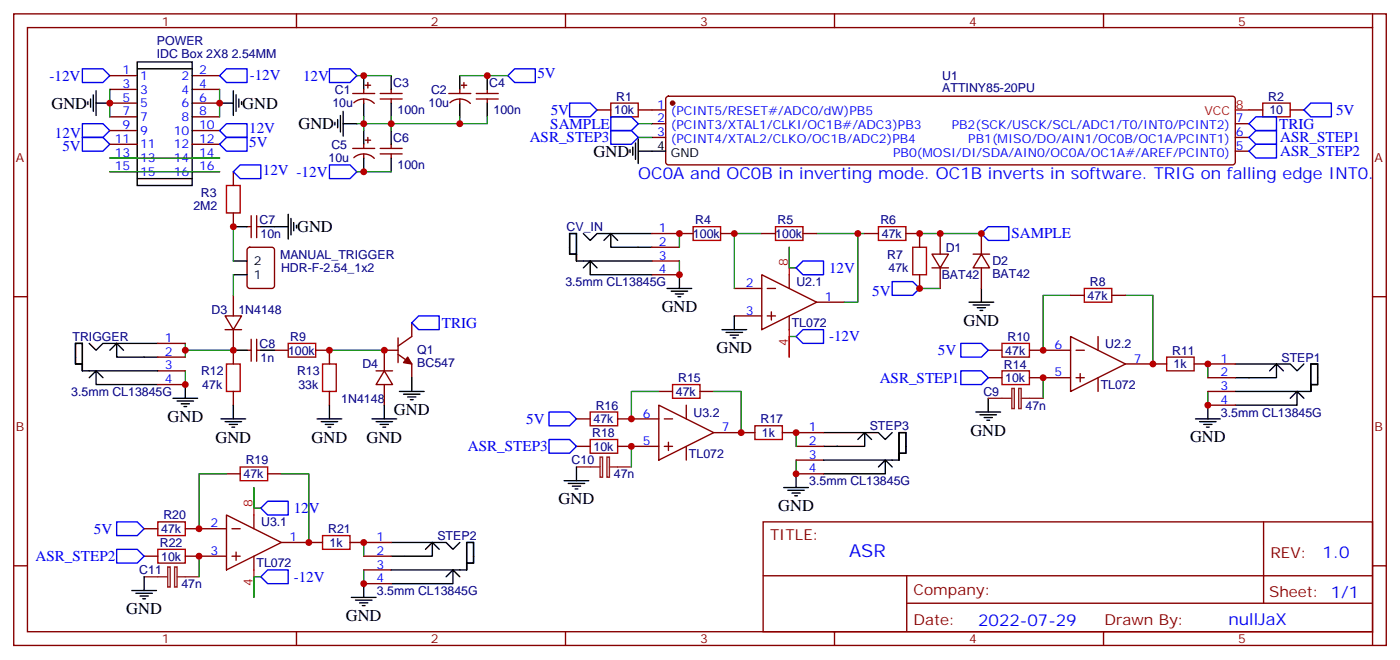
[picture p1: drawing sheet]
<svg xmlns="http://www.w3.org/2000/svg" width="360mm" height="170mm" viewBox="0 0 360 170" stroke-linecap="round" stroke-linejoin="round" font-family="sans-serif">
<g fill="none" stroke="#870000" stroke-width=".35">
<path d="M3.5 3.6h352.8v162.2h-352.8zM7.1 7.1h345.7v155.2h-345.7zM28.2 19.4h7.1M49.4 19.4h7M76.2 3.6v3.5M145.3 3.6v3.5M214.5 3.6v3.5M283.6 3.6v3.5M352.8 3.6v3.5M28.2 23h7.1M28.2 26.5h7.1M28.2 30h7.1"/>
<path d="M28.2 33.5h7.1M28.2 37.1h7.1M49.4 23h7M49.4 26.5h7M49.4 30h7M49.4 33.5h7M49.4 37.1h7M90.7 24h5.6M90.7 38.1h5.6M90.9 26.4a3.8 3.8 0 0 1 5.3 .2M93.5 23v1M93.5 25.4v1.1"/>
<path d="M93.5 37.1v1M93.5 39.5v1.1M93.8 21.9h1.4M93.8 36h1.4M94.5 21.2v1.4M94.5 35.3v1.4M97.7 24h5.7M97.7 38.1h5.7M97.7 39.5h5.7M97.7 25.4h5.7M100.5 23v1M100.5 25.4v1.1"/>
<path d="M100.5 37.1v1M100.5 39.5v1.1M115.4 24h5.6M115.6 26.4a3.8 3.8 0 0 1 5.3 .2M118.2 23v1M118.2 25.4v1.1M118.5 21.9h1.4M119.2 21.2v1.4M122.4 24h5.7M122.4 25.4h5.7M125.2 23v1M125.2 25.4v1.1"/>
<path d="M153.5 28.3h3.5M164 28.3h7.1M167.6 31.8h3.5M167.6 35.3h3.5M171.3 24.9l.5-.2h145a.71 .71 0 0 1 .7 .7v16.3l-.2 .5-.5 .2h-145l-.5-.3-.2-.4v-16.3zM317.5 31.8h3.5M317.5 35.3h3.5M317.5 38.8h3.5M321 28.3h3.6M331.6 28.3h3.5M28.2 40.6h7.1M28.2 44.1h7.1"/>
<path d="M49.4 40.6h7M49.4 44.1h7M60 44.1v3.6M60 54.7v3.5M63.5 58.2h1.1M64.6 55.4v5.7M66 55.4v5.7M66 58.2h1M90.9 40.5a3.8 3.8 0 0 1 5.3 .2M3.5 76.2h3.6M60 75.9v5.3M63.7 63.7l.5-.2h5.6a.71 .71 0 0 1 .8 .7l-.1 9.5-.7 .4h-5.6l-.5-.2-.2-.5v-9.2z"/>
<path d="M167.6 60h10.6M167.6 63.5h7M167.6 67.1h7M167.6 70.6h7M185.2 60h3.5M188.7 74.1h7.1M195.8 70.6l14.1 7-14.1 7.1zM195.8 60h3.5M197.2 74.1h2.1M202.8 70.6v3.5M206.4 60h3.5M209.9 77.6h7.1"/>
<path d="M222.2 60h3.6M232.8 60h3.6v3.5M236.4 70.6v3.5M239.5 65.3h4.3l-2.1 3.5zM239.5 68.8h4.3M241.7 60v5.3M241.7 68.8v5.3M250.1 65.3h4.3M252.2 65.3l2.2 3.5h-4.3zM252.2 60v5.3M252.2 68.8v5.3M275.2 75.9h3.5"/>
<path d="M285.8 75.9h3.5M352.8 76.2h3.5M40.6 95.3h7M40.6 88.2h7M40.6 91.8h7M40.6 98.8h7M57.9 81.2h4.2l-2.1 3.5zM57.9 84.7h4.2M60 84.7v8.8M63.5 90h1.1M64.6 87.2v5.6M66 90h1"/>
<path d="M66 87.2v5.6M70.6 90h3.5M81.1 90h3.6v3.5M96.7 95.3h4.2M98.8 95.3l2.1 3.5h-4.2zM98.8 98.8v5.3M102.3 91.1l3.5 2.4v3.5M102.3 90h-3.5v5.3M102.3 86.8v6.4M105.8 82.9v3.6l-3.5 2.4M188.7 81.2h7.1M197.2 81.2h2.1"/>
<path d="M198.3 80.1v2.1M202.8 81.2v3.5M254 90h3.5M254 97h3.5M264.6 90h10.6M264.6 97h10.6M275.2 86.5l14.1 7-14.1 7.1zM276.6 90h2.1M276.6 97h2.1M277.6 96v2.1M282.2 86.5v3.5M282.2 97v3.6"/>
<path d="M289.3 93.5h10.6M306.9 93.5h10.6M310.4 97h7.1M60 100.6v3.5M84.7 100.6v3.5M148.2 114.7h3.5M148.2 107.6h3.5M158.7 114.7h10.6M158.7 107.6h10.6M169.3 104.1l14.1 7.1-14.1 7zM169.3 100.6h3.6M170.7 114.7h2.2"/>
<path d="M170.7 107.6h2.2M171.8 113.6v2.1M176.4 104.1v3.5M176.4 114.7v3.5M179.9 100.6h3.5M183.4 111.2h10.6M201.1 111.2h10.6M204.6 114.7h7.1M204.6 118.2h7.1M310.4 100.6h7.1M310.4 104.1h7.1M37 135.9h3.6"/>
<path d="M47.6 135.9h10.6M58.2 132.3l14.1 7.1-14.1 7zM58.2 121.7h3.5M59.6 135.9h2.1M65.3 132.3v3.6M68.8 121.7h3.5M72.3 139.4h10.6M90 139.4h10.5M196.1 134.1h156.7v28.2h-156.7zM204.6 121.7h7.1M324.8 134.1v20.9M3.5 145.4h3.6"/>
<path d="M37 142.9h3.6M47.6 142.9h10.6M59.6 142.9h2.1M60.7 141.9v2.1M65.3 142.9v3.5M93.5 142.9h7M93.5 146.4h7M93.5 150h7M196.2 147.9h156.4M233.1 155h119.5M233.1 147.9v14.1M352.8 145.4h3.5"/>
<path d="M76.2 162.3v3.5M145.3 162.3v3.5M214.5 162.3v3.5M283.6 162.3v3.5M352.8 162.3v3.5"/>
</g>
<g fill="none" stroke="#00f" stroke-width=".35">
<path d="M21.2 17.7h5.3l1.7 1.7-1.7 1.8h-5.3zM56.4 19.4l1.8-1.7h5.3v3.5h-5.3zM84.7 17.7h5.3l1.7 1.7-1.7 1.8h-5.3zM130.5 19.4l1.8-1.7h5.3v3.5h-5.3zM21.2 35.3h5.3l1.7 1.8-1.7 1.7h-5.3zM21.2 31.8h5.3l1.7 1.7-1.7 1.8h-5.3zM56.4 33.5l1.8-1.7h5.3v3.5h-5.3zM56.4 37.1l1.8-1.8h5.3v3.5h-5.3zM146.4 26.5h5.3l1.8 1.8-1.8 1.7h-5.3zM157 30h5.3l1.7 1.8-1.7 1.7h-5.3zM157 33.5h5.3l1.7 1.8-1.7 1.8h-5.3zM321 31.8l1.8-1.8h5.3v3.5h-5.3z"/>
<path d="M322.8 33.5h5.3v3.6h-5.3l-1.8-1.8zM322.8 37.1h5.3v3.5h-5.3l-1.8-1.8zM335.1 28.3l1.8-1.8h5.3v3.5h-5.3zM61.7 42.4h5.3v3.5h-5.3l-1.7-1.8zM84.7 42.4h5.3l1.7 1.7-1.7 1.8h-5.3zM204.6 68.8l1.8-1.7h5.3v3.5h-5.3zM229.3 72.4h5.3l1.8 1.7-1.8 1.8h-5.3zM252.2 60l1.8-1.8h5.3v3.6h-5.3zM105.8 82.9l1.8-1.7h5.3v3.5h-5.3zM204.6 86.5l1.8-1.8h5.3v3.5h-5.3zM246.9 88.2h5.3l1.8 1.8-1.8 1.8h-5.3zM246.9 95.3h5.3l1.8 1.7-1.8 1.8h-5.3z"/>
<path d="M141.1 105.9h5.3l1.8 1.7-1.8 1.8h-5.3zM141.1 112.9h5.3l1.8 1.8-1.8 1.8h-5.3zM30 134.1h5.3l1.7 1.8-1.7 1.7h-5.3zM67 130.6l1.8-1.8h5.3v3.5h-5.3zM30 141.1h5.3l1.7 1.8-1.7 1.8h-5.3zM67 148.2l1.8-1.8h5.3v3.6h-5.3z"/>
</g>
<g fill="none" stroke="#000" stroke-width=".35">
<path d="M35.3 15.9h14.1v31.8h-14.1zM35.3 17.7h14.1M93.5 19.4v3.6M100.5 19.4v3.6M118.2 19.4v3.6M125.2 19.4v3.6M22.6 26.1v.7M23.3 25.4v2.2M24 24.4v4.2M24.7 26.5h3.5M24.7 23.3v6.4M56.4 26.5h3.6"/>
<path d="M60 23.3v6.4M60.7 24.4v4.2M61.4 25.4v2.2M62.1 26.1v.7M86.1 31.4v.7M86.8 30.7v2.1M87.5 29.7v4.2M88.2 31.8h3.5M88.2 28.6v6.4M93.5 26.5v3.5M93.5 33.5v3.6M100.5 26.5v3.5"/>
<path d="M100.5 33.5v3.6M118.2 26.5v3.5M125.2 26.5v3.5M161.9 38.5v.7M162.6 37.8v2.1M163.3 36.7v4.3M164 38.8h7.1M164 35.7v6.3M35.3 45.9h14.1M60 58.2h3.5M67 58.2h7.1M74.1 55.1v6.3"/>
<path d="M74.8 56.1v4.3M75.5 57.2v2.1M76.2 57.9v.7M93.5 40.6v3.5M100.5 40.6v3.5M60 67.1h3.5M60 70.6h3.5M146.4 60h1.8v5.3h-1.8zM146.4 60h1.8v7.1v-1.8h-1.8zM148.2 67.1h19.4M149.9 60l1.8 1.8 1.8-1.8h14.1M149.9 68.8l1.8-1.7v3.5h15.9"/>
<path d="M151.7 67.1l1.8 1.7M157 60v3.5h10.6M157 60l-1.8 1.8M157 60l1.7 1.8M171.4 74.1h6.4M172.5 74.8h4.2M173.6 75.5h2.1M174.3 76.2h.7M174.6 70.6v3.5M249.1 77.6h6.3M250.1 78.4h4.3M251.2 79.1h2.1"/>
<path d="M251.9 79.8h.7M252.2 74.1v3.5M19.4 88.2h1.8v5.3h-1.8zM19.4 88.2h1.8v7.1v-1.8h-1.8zM21.2 95.3h19.4M22.9 88.2l1.8 1.8 1.8-1.8h14.1M22.9 97l1.8-1.7v3.5h15.9M24.7 95.3l1.8 1.7M30 88.2v3.6h10.6M30 88.2l-1.8 1.8M30 88.2l1.7 1.8M47.6 98.8v3.5"/>
<path d="M60 90h3.5M67 90h3.6M105.8 97v3.6M185.6 84.7h6.3M186.6 85.4h4.3M187.7 86.1h2.1M188.4 86.8h.7M188.7 81.2v3.5M317.5 93.5h14.1l1.8 1.8 1.7-1.8M328.1 93.5v3.5h-10.6M328.1 93.5l1.7 1.8M328.1 93.5l-1.8 1.8"/>
<path d="M336.9 93.5h1.8v5.3h-1.8zM336.9 93.5h1.8v5.3h-1.8v1.8zM44.4 102.3h6.4M45.5 103h4.2M46.6 103.8h2.1M47.3 104.5h.7M56.8 107.6h6.3M57.9 108.3h4.2M58.9 109h2.1M59.6 109.7h.7M60 104.1v3.5M81.5 107.6h6.3"/>
<path d="M82.5 108.3h4.3M83.6 109h2.1M84.3 109.7h.7M84.7 104.1v3.5M95.6 107.6h6.4M96.7 108.3h4.2M97.7 109h2.1M98.4 109.7h.7M98.8 104.1v3.5M102.7 100.6h6.3M103.7 101.3h4.2M104.8 102h2.1"/>
<path d="M105.5 102.7h.7M148.2 120v3.5M211.7 111.2h14.1l1.7 1.7 1.8-1.7M211.7 118.2h19.4M222.2 111.2v3.5h-10.5M222.2 111.2l1.8 1.7M222.2 111.2l-1.7 1.7M227.5 118.2l-1.7 1.8M229.3 120l-1.8-1.8v3.5h-15.8M231.1 111.2h1.7v5.3h-1.7zM231.1 111.2h1.7v5.3h-1.7v1.7zM250.8 105.9h6.4"/>
<path d="M251.9 106.6h4.2M252.9 107.3h2.2M253.6 108h.8M254 102.3v3.6M307.3 107.6h6.3M308.3 108.3h4.3M309.4 109h2.1M310.1 109.7h.7M310.4 104.1v3.5M317.5 100.6h19.4M333.4 100.6l-1.8 1.7M335.1 102.3l-1.7-1.7v3.5h-15.9"/>
<path d="M100.5 139.4h14.2l1.7 1.7 1.8-1.7M111.1 139.4v3.5h-10.6M111.1 139.4l1.8 1.7M111.1 139.4l-1.7 1.7M119.9 139.4h1.8v5.3h-1.8zM119.9 139.4h1.8v5.3h-1.8v1.7zM145 123.5h6.3M146 124.2h4.3M147.1 124.9h2.1M147.8 125.6h.7M201.4 125.3h6.4M202.5 126h4.2"/>
<path d="M203.6 126.7h2.1M204.3 127.4h.7M204.6 121.7v3.6M33.9 151.7h6.3M34.9 152.4h4.3M36 153.1h2.1M36.7 153.8h.7M37 148.2v3.5M90.3 153.5h6.4M91.4 154.2h4.2M92.4 154.9h2.1M93.1 155.6h.7"/>
<path d="M93.5 150v3.5M100.5 146.4h19.4M116.4 146.4l-1.7 1.8M118.2 148.2l-1.8-1.8v3.6h-15.9"/>
</g>
<g fill="none" stroke="#008700" stroke-width=".35">
<path d="M91.7 19.4h8.8M118.2 19.4h12.3M28.2 23v7M56.4 23v7M93.5 30v3.5M100.5 30v3.5M118.2 30v1.8M125.2 30v1.8h-33.5M164 31.8h3.6M164 35.3h3.6M28.2 44.1h28.2M28.2 40.6h28.2"/>
<path d="M60 58.2v8.9M91.7 44.1h8.8M60 70.6v5.3M174.6 60v3.5M174.6 67.1v3.5M195.8 60h-7.1v14.1M202.8 63.5v5.3h1.8M209.9 60h10.6v17.6h-3.5M220.5 60h1.7M236.4 60h15.8M236.4 74.1h5.3M275.2 75.9h-7.1v14.1"/>
<path d="M289.3 75.9h7v17.6M47.6 90h12.4M47.6 88.2v3.6M47.6 95.3v3.5M84.7 90h14.1M204.6 86.5h-1.8v5.3M268.1 97v5.3M310.4 93.5v3.5M162.3 114.7v5.3M169.3 100.6h-7v7M183.4 100.6h7.1v10.6M204.6 111.2v3.5"/>
<path d="M204.6 118.2v3.5M310.4 100.6v3.5M58.2 121.7h-7v14.2M65.3 125.3v5.3h1.7M72.3 121.7h7.1v17.7M93.5 139.4v3.5M51.2 142.9v5.3M67 148.2h-1.7v5.3M93.5 146.4v3.6"/>
</g>
<g fill="none" stroke="#a10000" stroke-width=".35">
<path d="M157 26.5h7v3.5h-7zM324.6 26.5h7v3.5h-7zM58.2 47.7h3.5v7h-3.5zM178.2 58.2h7v3.6h-7zM199.3 58.2h7.1v3.6h-7.1zM225.8 58.2h7v3.6h-7zM234.6 63.5h3.5v7.1h-3.5zM278.7 74.1h7.1v3.5h-7.1zM58.2 93.5h3.5v7.1h-3.5zM74.1 88.2h7v3.6h-7zM82.9 93.5h3.5v7.1h-3.5zM172.9 98.8h7v3.5h-7z"/>
<path d="M257.5 88.2h7.1v3.6h-7.1zM257.5 95.3h7.1v3.5h-7.1zM299.9 91.8h7v3.5h-7zM61.7 120h7.1v3.5h-7.1zM151.7 112.9h7v3.6h-7zM151.7 105.9h7v3.5h-7zM194 109.4h7.1v3.5h-7.1zM40.6 134.1h7v3.5h-7zM82.9 137.6h7.1v3.5h-7.1zM40.6 141.1h7v3.6h-7z"/>
</g>
<g fill="#870000" stroke="#870000" stroke-width=".35">
<path d="M104.8 91.8l1 1.7-2.1-.3z"/>
<circle cx="172.9" cy="26.5" r=".53"/>
</g>
<path d="M317.5 28.3h3.5M202.8 63.5v7.1M202.8 84.7v7.1M65.3 125.3v7M65.3 146.4v7.1" fill="none" stroke="#f00" stroke-width=".35"/>
<path d="M260.1 99.8h.6v5.2h-.6zM261.8 99.8h.7v5.2h-.7zM148.2 120h6M154.2 117.4h.7v5.2h-.7zM156 117.4h.6v5.2h-.6zM156.6 120h5.7M254 102.3h6M262.5 102.3h5.6M37 148.2h6M43.1 145.7h.6v5.1h-.6zM44.9 145.7h.6v5.1h-.6zM45.5 148.2h5.7" fill="none" stroke="#8c2424" stroke-width=".35"/>
<g fill="#c00">
<circle cx="125.2" cy="19.4" r=".88"/>
<circle cx="118.2" cy="31.8" r=".88"/>
<circle cx="100.5" cy="31.8" r=".88"/>
<circle cx="93.5" cy="31.8" r=".88"/>
<circle cx="93.5" cy="19.4" r=".88"/>
<circle cx="93.5" cy="44.1" r=".88"/>
<circle cx="84.7" cy="90" r=".88"/>
<circle cx="98.8" cy="90" r=".88"/>
<circle cx="60" cy="90" r=".88"/>
<circle cx="174.6" cy="70.6" r=".88"/>
<circle cx="310.4" cy="104.1" r=".88"/>
<circle cx="93.5" cy="150" r=".88"/>
<circle cx="47.6" cy="98.8" r=".88"/>
<circle cx="47.6" cy="90" r=".88"/>
<circle cx="60" cy="58.2" r=".88"/>
<circle cx="28.2" cy="26.5" r=".88"/>
<circle cx="56.4" cy="26.5" r=".88"/>
<circle cx="204.6" cy="121.7" r=".88"/>
<circle cx="296.3" cy="93.5" r=".88"/>
<circle cx="268.1" cy="90" r=".88"/>
<circle cx="268.1" cy="97" r=".88"/>
<circle cx="252.2" cy="60" r=".88"/>
<circle cx="241.7" cy="60" r=".88"/>
<circle cx="236.4" cy="60" r=".88"/>
<circle cx="236.4" cy="74.1" r=".88"/>
<circle cx="220.5" cy="60" r=".88"/>
<circle cx="188.7" cy="60" r=".88"/>
<circle cx="174.6" cy="60" r=".88"/>
<circle cx="310.4" cy="93.5" r=".88"/>
<circle cx="93.5" cy="139.4" r=".88"/>
<circle cx="204.6" cy="111.2" r=".88"/>
<circle cx="79.4" cy="139.4" r=".88"/>
<circle cx="51.2" cy="135.9" r=".88"/>
<circle cx="51.2" cy="142.9" r=".88"/>
<circle cx="162.3" cy="114.7" r=".88"/>
<circle cx="162.3" cy="107.6" r=".88"/>
<circle cx="190.5" cy="111.2" r=".88"/>
</g>
<text font-size="4.6" fill="#00f" x="218.2" y="143.1">ASR</text>
<g font-size="4.2">
<text x="13.2" y="27.9">GND</text>
<text x="62.3" y="27.9">GND</text>
<text x="76.7" y="33.2">GND</text>
<text x="152.6" y="40.3">GND</text>
<text x="76.4" y="59.7">GND</text>
<text x="170.1" y="80.1">GND</text>
<text x="247.6" y="83.7">GND</text>
<text x="184.1" y="90.8">GND</text>
<text x="101.2" y="106.7">GND</text>
<text x="43.1" y="108.3">GND</text>
<text x="55.4" y="113.7">GND</text>
<text x="80.1" y="113.7">GND</text>
<text x="94.2" y="113.7">GND</text>
<text x="249.4" y="112">GND</text>
<text x="305.9" y="113.6">GND</text>
<text x="143.6" y="129.6">GND</text>
<text x="200" y="131.3">GND</text>
<text x="32.5" y="157.8">GND</text>
<text x="88.9" y="159.5">GND</text>
</g>
<g font-size="4.2" fill="#00f">
<text x="164" y="45.9">OC0A and OC0B in inverting mode. OC1B inverts in software. TRIG on falling edge INT0.</text>
<text x="339.9" y="143.4">1.0</text>
<text x="251.4" y="160.7">2022-07-29</text>
<text x="315.7" y="160.5">nullJaX</text>
</g>
<g font-size="3.9" fill="#00f">
<text x="12.7" y="20.8">-12V</text>
<text x="64.2" y="20.7">-12V</text>
<text x="77.9" y="20.7">12V</text>
<text x="138.1" y="20.1">5V</text>
<text x="141.5" y="29.4">5V</text>
<text x="343.4" y="29.6">5V</text>
<text x="14.1" y="35.5">12V</text>
<text x="64.1" y="34.2">12V</text>
<text x="141.4" y="33">SAMPLE</text>
<text x="328.8" y="33">TRIG</text>
<text x="16" y="38.9">5V</text>
<text x="64" y="37.8">5V</text>
<text x="136.1" y="36.6">ASR_STEP3</text>
<text x="329.1" y="36.5">ASR_STEP1</text>
<text x="329.1" y="40.1">ASR_STEP2</text>
<text x="67.6" y="44.8">12V -12V</text>
<text x="260" y="61.2">SAMPLE</text>
<text x="213.1" y="70.1">12V</text>
<text x="224.2" y="76">5V</text>
<text x="113.6" y="84.2">TRIG</text>
<text x="213.1" y="87.7">-12V</text>
<text x="241.1" y="91.2">5V</text>
<text x="226.1" y="98.3">ASR_STEP1</text>
<text x="135.2" y="108.9">5V</text>
<text x="120.3" y="115.9">ASR_STEP3</text>
<text x="75.5" y="131.8">12V</text>
<text x="24.1" y="137.1">5V</text>
<text x="9.2" y="144.2">ASR_STEP2</text>
<text x="75.5" y="149.4">-12V</text>
</g>
<g font-size="3.9" fill="#800">
<text x="197.9" y="138.7">TITLE:</text>
<text x="326.5" y="143.4">REV:</text>
<text x="234.8" y="152.9">Company:</text>
<text x="326.2" y="153.5">Sheet: 1/1</text>
<text x="234.8" y="160.5">Date:</text>
<text x="283.9" y="160.6">Drawn By:</text>
</g>
<g font-size="3.2" fill="#000080">
<text x="40.3" y="11.7">POWER</text>
<text x="40.3" y="14.9">IDC Box 2X8 2.54MM</text>
<text x="101" y="22.3">C3</text>
<text x="125.7" y="22.3">C4</text>
<text x="242.2" y="23.7">ATTINY85-20PU</text>
<text x="242.2" y="20.4">U1</text>
<text x="85.4" y="27.6">10u</text>
<text x="86.1" y="24.1">C1</text>
<text x="102.2" y="29.4">100n</text>
<text x="110.1" y="27.6">10u</text>
<text x="110.8" y="24.1">C2</text>
<text x="126.9" y="29.4">100n</text>
<text x="157.8" y="29.4">10k</text>
<text x="158.4" y="25.8">R1</text>
<text x="326" y="25.8">R2</text>
<text x="326.3" y="29.4">10</text>
<text x="84.4" y="41.7">10u</text>
<text x="85.2" y="38.2">C5</text>
<text x="101" y="36.4">C6</text>
<text x="102.2" y="43.5">100n</text>
<text x="51.7" y="50.6">R3</text>
<text x="49.7" y="54.1">2M2</text>
<text x="66.7" y="57.6">C7</text>
<text x="145.6" y="59.4">CV_IN</text>
<text x="178.7" y="57.7">R4</text>
<text x="199.8" y="57.7">R5</text>
<text x="226.3" y="57.7">R6</text>
<text x="67" y="61.2">10n</text>
<text x="178.1" y="61.1">100k</text>
<text x="199.3" y="61.1">100k</text>
<text x="226.6" y="61.1">47k</text>
<text x="243.1" y="64.7">D1</text>
<text x="72" y="66.5">MANUAL_TRIGGER</text>
<text x="72.2" y="70">HDR-F-2.54_1x2</text>
<text x="228" y="66.4">R7</text>
<text x="228.4" y="70">47k</text>
<text x="242" y="71.7">BAT42</text>
<text x="255.1" y="71.4">BAT42</text>
<text x="255.1" y="68.2">D2</text>
<text x="145.3" y="73.5">3.5mm CL13845G</text>
<text x="204.7" y="73.5">U2.1</text>
<text x="279.6" y="77">47k</text>
<text x="280.1" y="73.5">R8</text>
<text x="54.3" y="80.6">D3</text>
<text x="61.3" y="80.6">1N4148</text>
<text x="18.6" y="87.6">TRIGGER</text>
<text x="66.7" y="89.4">C8</text>
<text x="74.6" y="87.6">R9</text>
<text x="203.5" y="84">TL072</text>
<text x="259" y="87.6">R10</text>
<text x="284.1" y="89.4">U2.2</text>
<text x="67" y="92.9">1n</text>
<text x="74" y="91.1">100k</text>
<text x="93.1" y="94.7">D4</text>
<text x="107.2" y="94.2">BC547</text>
<text x="107.2" y="91.1">Q1</text>
<text x="258" y="94.7">R14</text>
<text x="258.4" y="91.1">47k</text>
<text x="301.3" y="91.1">R11</text>
<text x="301.6" y="94.6">1k</text>
<text x="329.4" y="92.9">STEP1</text>
<text x="18.3" y="101.8">3.5mm CL13845G</text>
<text x="51.7" y="96.4">R12</text>
<text x="52" y="100">47k</text>
<text x="76.4" y="96.4">R13</text>
<text x="76.7" y="100">33k</text>
<text x="173.7" y="101.7">47k</text>
<text x="174.3" y="98.2">R15</text>
<text x="252.7" y="101.7">C9</text>
<text x="258.4" y="98.2">10k</text>
<text x="282.9" y="100">TL072</text>
<text x="87.7" y="103.5">1N4148</text>
<text x="153.1" y="105.2">R16</text>
<text x="178.2" y="107">U3.2</text>
<text x="263.6" y="105.2">47n</text>
<text x="313.8" y="107">3.5mm CL13845G</text>
<text x="152.2" y="112.3">R18</text>
<text x="152.6" y="108.7">47k</text>
<text x="195.5" y="108.7">R17</text>
<text x="195.8" y="112.3">1k</text>
<text x="223.5" y="110.6">STEP3</text>
<text x="63.2" y="119.3">R19</text>
<text x="146.9" y="119.3">C10</text>
<text x="152.5" y="115.8">10k</text>
<text x="177.1" y="117.6">TL072</text>
<text x="62.6" y="122.9">47k</text>
<text x="157.8" y="122.9">47n</text>
<text x="208" y="124.7">3.5mm CL13845G</text>
<text x="41.4" y="137">47k</text>
<text x="42" y="133.4">R20</text>
<text x="67.1" y="135.2">U3.1</text>
<text x="84.3" y="137">R21</text>
<text x="41.1" y="140.6">R22</text>
<text x="84.7" y="140.5">1k</text>
<text x="112.4" y="138.8">STEP2</text>
<text x="35.8" y="147.6">C11</text>
<text x="41.4" y="144.1">10k</text>
<text x="65.9" y="145.8">TL072</text>
<text x="46.6" y="151.1">47n</text>
<text x="96.9" y="152.9">3.5mm CL13845G</text>
</g>
<g font-size="3.2" fill="#800">
<text x="41.6" y="6.6">1</text>
<text x="110.8" y="6.6">2</text>
<text x="179.9" y="6.6">3</text>
<text x="249.1" y="6.6">4</text>
<text x="318.2" y="6.6">5</text>
<text x="4.1" y="41.7">A</text>
<text x="353.3" y="41.7">A</text>
<text x="4.1" y="110.8">B</text>
<text x="353.3" y="110.8">B</text>
<text x="41.6" y="165.3">1</text>
<text x="110.8" y="165.3">2</text>
<text x="179.9" y="165.3">3</text>
<text x="249.1" y="165.3">4</text>
<text x="318.2" y="165.3">5</text>
</g>
<g font-size="3.2" fill="#00f">
<text x="31.5" y="19.1">1</text>
<text x="31.5" y="22.6">3</text>
<text x="36" y="20.5">1</text>
<text x="46.7" y="20.5">2</text>
<text x="51.2" y="19.1">2</text>
<text x="51.2" y="22.6">4</text>
<text x="31.5" y="26.1">5</text>
<text x="31.5" y="29.7">7</text>
<text x="36" y="24">3</text>
<text x="36" y="27.6">5</text>
<text x="46.7" y="24">4</text>
<text x="46.7" y="27.6">6</text>
<text x="51.2" y="26.1">6</text>
<text x="51.2" y="29.7">8</text>
<text x="168.9" y="27.9">1</text>
<text x="172.4" y="29.7">(PCINT5/RESET#/ADC0/dW)PB5</text>
<text x="31.5" y="33.2">9</text>
<text x="36" y="31.1">7</text>
<text x="36" y="34.6">9</text>
<text x="44.7" y="34.6">10</text>
<text x="46.7" y="31.1">8</text>
<text x="51.2" y="33.2">10</text>
<text x="168.9" y="31.4">2</text>
<text x="168.9" y="35">3</text>
<text x="172.4" y="33.2">(PCINT3/XTAL1/CLKI/OC1B#/ADC3)PB3</text>
<text x="244.6" y="33.2">PB2(SCK/USCK/SCL/ADC1/T0/INT0/PCINT2)</text>
<text x="317.7" y="35">6</text>
<text x="317.7" y="31.4">7</text>
<text x="29.5" y="36.7">11</text>
<text x="29.5" y="40.3">13</text>
<text x="36" y="38.1">11</text>
<text x="36" y="41.7">13</text>
<text x="44.7" y="38.1">12</text>
<text x="44.7" y="41.7">14</text>
<text x="51.2" y="36.7">12</text>
<text x="51.2" y="40.3">14</text>
<text x="172.4" y="36.7">(PCINT4/XTAL2/CLKO/OC1B/ADC2)PB4</text>
<text x="229.6" y="40.3">PB0(MOSI/DI/SDA/AIN0/OC0A/OC1A#/AREF/PCINT0)</text>
<text x="248.9" y="36.7">PB1(MISO/DO/AIN1/OC0B/OC1A/PCINT1)</text>
<text x="317.7" y="38.5">5</text>
<text x="29.5" y="43.8">15</text>
<text x="36" y="45.2">15</text>
<text x="44.7" y="45.2">16</text>
<text x="51.2" y="43.8">16</text>
<text x="169.3" y="59.7">1</text>
<text x="169.3" y="63.2">2</text>
<text x="169.3" y="66.7">3</text>
<text x="169.3" y="70.2">4</text>
<text x="191.7" y="73.8">2</text>
<text x="212" y="77.3">1</text>
<text x="191.7" y="80.8">3</text>
<text x="42.3" y="87.9">1</text>
<text x="271" y="89.6">6</text>
<text x="42.3" y="91.4">2</text>
<text x="42.3" y="94.9">3</text>
<text x="291.4" y="93.2">7</text>
<text x="313.7" y="93.2">1</text>
<text x="42.3" y="98.5">4</text>
<text x="271" y="96.7">5</text>
<text x="313.7" y="96.7">2</text>
<text x="313.7" y="100.2">3</text>
<text x="165.2" y="107.3">6</text>
<text x="313.7" y="103.8">4</text>
<text x="185.6" y="110.8">7</text>
<text x="207.9" y="110.8">1</text>
<text x="165.2" y="114.3">5</text>
<text x="207.9" y="114.3">2</text>
<text x="207.9" y="117.9">3</text>
<text x="207.9" y="121.4">4</text>
<text x="54.1" y="135.5">2</text>
<text x="54.1" y="142.6">3</text>
<text x="74.4" y="139">1</text>
<text x="96.8" y="139">1</text>
<text x="96.8" y="142.6">2</text>
<text x="96.8" y="146.1">3</text>
<text x="96.8" y="149.6">4</text>
</g>
<g font-size="3.2" fill="#f00">
<text x="309.6" y="29.7">VCC</text>
<text x="317.7" y="27.9">8</text>
<text x="202.5" y="68.5" transform="rotate(-90 202.5 68.5)">8</text>
<text x="202.5" y="88.8" transform="rotate(-90 202.5 88.8)">4</text>
<text x="64.9" y="130.2" transform="rotate(-90 64.9 130.2)">8</text>
<text x="64.9" y="150.6" transform="rotate(-90 64.9 150.6)">4</text>
</g>
<g font-size="3.2">
<text x="168.9" y="38.5">4</text>
<text x="172.4" y="40.3">GND</text>
<text x="65.3" y="71.6">1</text>
<text x="65.3" y="68.1">2</text>
</g>
</svg>
